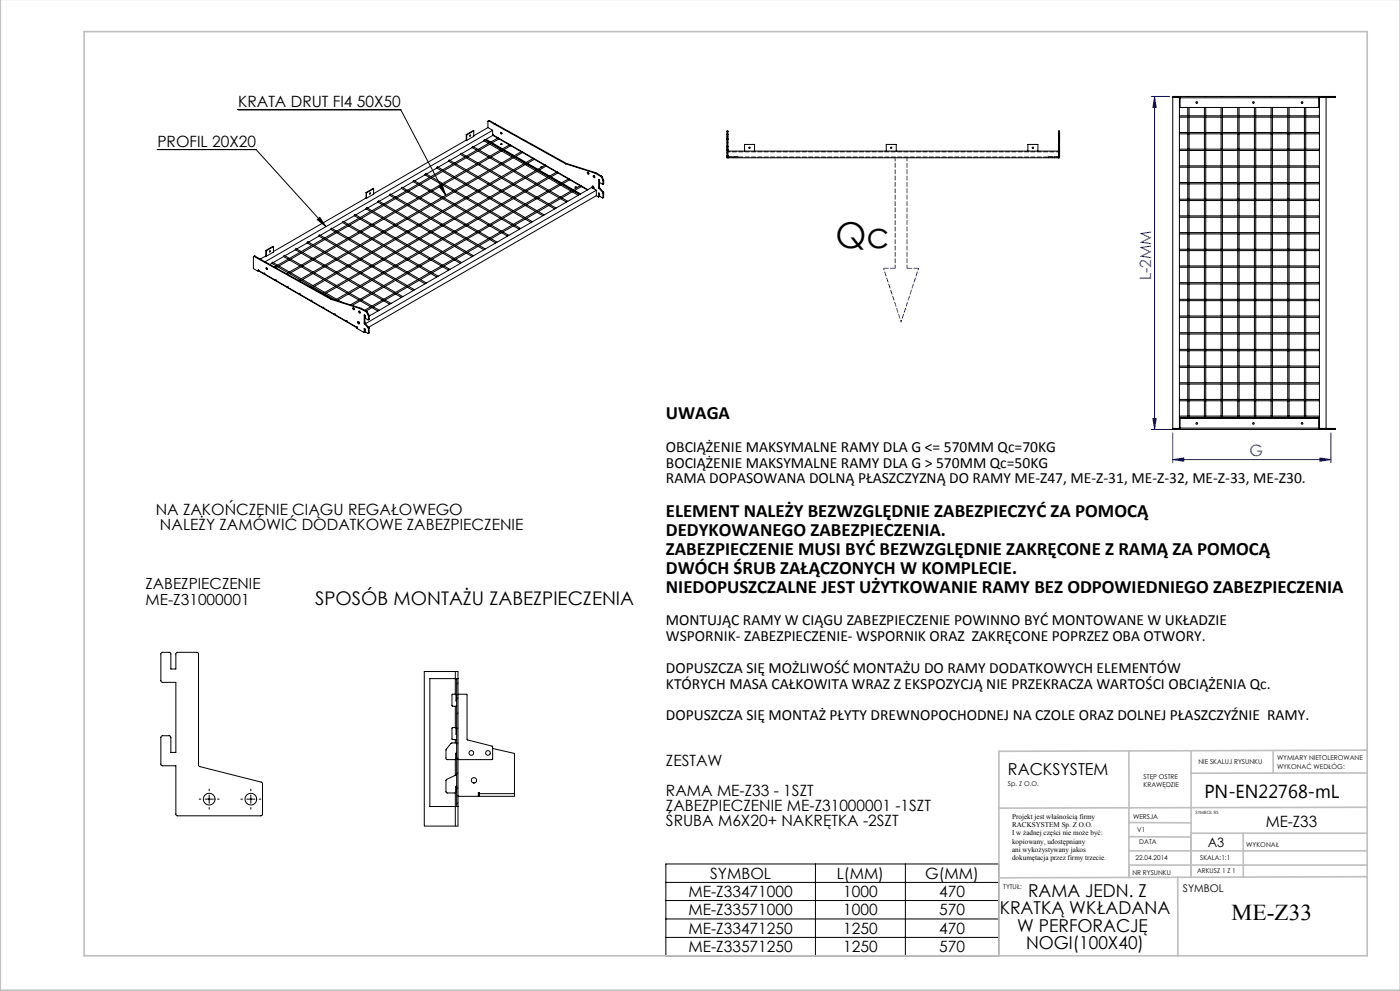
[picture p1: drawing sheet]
<svg xmlns="http://www.w3.org/2000/svg" width="420mm" height="297mm" viewBox="0 0 420 297" stroke-linecap="round" stroke-linejoin="round" font-family="sans-serif">
<g fill="none" stroke="#000" stroke-width=".3">
<path d="M71.4 32.8h48.8l13.5 25.7M47.2 44.8h29.6l21 23.1M131.7 55.9l.9-.5 1.1 3.1zM95.2 65.8l.7-.7 1.9 2.8zM61.5 239.5h2.5M62.8 238.2v2.5M74 239.5h2.5M75.3 238.2v2.5M199.8 258.9h99.8v27.6h-99.8zM244.6 258.9v27.6M271.6 258.9v27.6M199.8 264.5h99.8"/>
<path d="M199.8 269.9h99.8M199.8 275.4h99.8M199.8 280.9h99.8"/>
</g>
<path d="M345.4 28.9h5.5M346.4 28.9v99.8M346.4 28.9l.5 3.3h-1zM345.4 128.7h7.6M345.9 125.4h1l-.5 3.3zM351.8 137.7l3.3-.5v1zM351.8 129.7v9M351.8 137.7h47.5M396 137.2l3.3 .5-3.3 .5zM399.3 129.7v9" fill="none" stroke="#00f" stroke-width=".3"/>
<path d="M60.3 239.5h-.5M62.8 237v-.5M65.3 239.5h.5M72.8 239.5h-.5M75.3 237v-.5M77.8 239.5h.5M62.8 242v.5M75.3 242v.5" fill="none" stroke="#000" stroke-width=".3" stroke-dasharray="15.2 1.3 1.3 1.3"/>
<g fill="none" stroke="#c0c0c0" stroke-width=".5">
<path d="M.1 -.1v296.9h419.9M25.2 9.5h385v276.9h-385zM338.7 225.2v37.8M357.3 225v37.9v-13.2h52.9M382 225.4v6.3M410.1 224.8l-110.4 .4v61.2M410.1 231.7h-52.8M338.7 259.3h71.5M338.7 255h71.5M338.7 250.8l18.6 .1M338.7 246.5l18.6 .1M373 249.7v13.2"/>
<path d="M410.1 241.9l-110.4 .3M353.3 262.9l.1 23.5M410.2 262.7l-110.5 .4"/>
</g>
<path d="M268.5 47.3v33.1M272.1 80.4v-33.1" fill="none" stroke="#00f" stroke-width=".3" stroke-dasharray="1.3 .6" stroke-dashoffset=".3"/>
<path d="M268.5 80.4h-3.4M275.6 80.4h-3.5" fill="none" stroke="#00f" stroke-width=".3" stroke-dasharray="1.3 .6" stroke-dashoffset="-.1"/>
<path d="M265.1 80.4l5.2 16.1M270.3 96.5l5.3-16.1" fill="none" stroke="#00f" stroke-width=".3" stroke-dasharray="1.3 .6" stroke-dashoffset=".8"/>
<path d="M95.2 65.8l.7-.7 1.9 2.8zM131.7 55.9l.9-.5 1.1 3.1z" fill="#000"/>
<g fill="#00f">
<path d="M396 137.2l3.3 .5-3.3 .5zM351.8 137.7l3.3-.5v1z"/>
<path d="M346.4 28.9l.5 3.3h-1zM345.9 125.4h1l-.5 3.3z"/>
</g>
<g fill="none" stroke="#000" stroke-width=".3">
<path d="M142.1 39.2v1.7l-2.1 1.2M142.1 39.2l-2.2 1.2M142.1 39.2l-2.1 1.2M146.4 38.2l-4.3 2.5M146.4 38.2l1.4 .9M146.7 36.3l-.3 .1v1.8M146.7 36.3l1.6 .9M146.9 36.1l-.4 .1M146.9 36.1l-.2 .2M146.9 36.1l1.6 1M147.8 39.1v1.5M147.8 39.1l-68.3 39.4"/>
<path d="M148.3 37.2l21.4 11.9M148.5 37.1l-.2 .1M148.5 37.1l21.4 11.9M150.4 39.7l.2 .3M218.1 39.4h.3M218.1 39.4v.8M218.4 39.4v.8M317.6 39.4h.3M317.6 39.4v.8M317.9 39.4v.8M351.8 28.9v99.8M351.8 29.2h2.2"/>
<path d="M351.8 28.9h.1M351.9 28.9h46.8M351.9 28.9v.3M353.8 35.1v9.6M353.8 34.7v.4M353.8 39.7h42M353.8 35.1h42M353.8 34.7h42M353.9 28.9l-.1 5.8M354 28.9v.4M354 29.3v2.9h41.6v-2.9M354 29.3h41.6"/>
<path d="M356.3 32.2v2.5M356.3 35.1v4.6M356.7 32.2v2.5M356.7 35.1v4.6M361.3 32.2v2.5M361.3 35.1v4.6M361.7 32.2v2.5M361.7 35.1v4.6M366.3 32.2v2.5M366.3 35.1v4.6M366.7 32.2v2.5M366.7 35.1v4.6"/>
<path d="M371.3 32.2v2.5M371.3 35.1v4.6M371.7 32.2v2.5M371.7 35.1v4.6M376.3 32.2v2.5M376.3 35.1v4.6M376.7 32.2v2.5M376.7 35.1v4.6M381.3 32.2v2.5M381.3 35.1v4.6M381.7 32.2v2.5M381.7 35.1v4.6"/>
<path d="M386.3 32.2v2.5M386.3 35.1v4.6M386.7 32.2v2.5M386.7 35.1v4.6M391.3 32.2v2.5M391.3 35.1v4.6M391.7 32.2v2.5M391.7 35.1v4.6M395.6 28.9v.4M395.6 29.2h3.1M395.8 28.9v.3M395.8 35.1v9.6"/>
<path d="M395.8 34.7v.4M395.8 29.2v5.5M397.8 29.2v99.2M398.7 29.2h.1M398.7 28.9h.1M398.7 28.9v.3M398.8 28.9v.3M398.8 29.2h.3M398.8 28.9h.3M399.1 29.2h.1M399.1 28.9h.1M399.1 28.9v.3"/>
<path d="M399.2 29.2h.1M399.2 28.9h.1M399.2 28.9v.3M399.3 28.9v.3M399.3 29.2h1.1M399.3 28.9h1.1M400.4 29.2h.2M400.4 28.9h.2M400.4 28.9v.3M400.6 29.2h.1M400.6 28.9h.1M400.6 28.9v.3"/>
<path d="M109.8 57.7l.2 .1M109.8 59.3l.2 .1M109.8 57.7v1.6M109.8 59.3l-27.8 16.1M110 57.8v1.6M111 57.9h.2l-.2 .3zM111 57.8l-.1 .3M112.1 56.6l-2.3 1.1M112.1 56.6l-2.1 1.2M112.1 56.6v1.6l-2.1 1.2M116.9 58.5l-3.1 1.8M116.9 58.5l.2-.3 1.6 .9"/>
<path d="M116.9 58.5l1.4 .8M118.7 59.5l3.1 1.8M119.1 59.3l3.1 1.8M120.4 56.5l-3.1 1.8M120.5 56.5l.2-.4 1.5 .9M120.5 56.5l1.3 .8M122.2 57.5l3.1 1.8M122.6 57.3l3.1 1.8M124 54.4l-3.2 1.8M124 54.5l.2-.4 1.5 .9M124 54.5l1.3 .7M125.7 59.5l3.2 1.8"/>
<path d="M125.7 55.5l3.2 1.8M126.1 59.3l3.2 1.8M126.1 55.2l3.2 1.8M127.5 52.4l-3.1 1.8M129.3 52.9l-1.7-.8-.1 .3 1.4 .8M129.3 53.4l3.1 1.8M129.3 57.5l3.1 1.8M129.7 53.2l3.1 1.8M129.7 57.3l3.1 1.8M131.1 50.4l-3.2 1.8M132.8 50.9l-1.7-.8v.3l1.3 .7M132.8 51.4l3.1 1.8"/>
<path d="M132.8 55.5l3.1 1.8M132.8 59.5l3.1 1.8M133.2 51.1l3.1 1.8M133.2 55.2l3.1 1.8M133.2 59.3l3.1 1.8M134.6 48.3l-3.2 1.8M134.6 48.3l.2-.3 1.5 .9M134.6 48.3l1.3 .8M136.3 53.4l3.2 1.8M136.3 49.3l3.2 1.8M136.3 57.5l3.2 1.8M136.7 53.2l3.2 1.8"/>
<path d="M136.7 49.1l3.2 1.8M136.7 57.3l3.2 1.8M138.1 46.3l-3.1 1.8M138.1 46.3l.2-.4 1.6 .9M138.1 46.3l1.4 .8M139.9 47.3l3.1 1.8M139.9 55.5l3.1 1.8M139.9 51.4l3.1 1.8M139.9 59.5l3.1 1.8M139.9 40.4h.1M139.9 42l.1 .1M139.9 40.4v1.6"/>
<path d="M139.9 42l-27.8 16M140 40.4v1.7M140.3 47.1l3.1 1.8M140.3 55.2l3.1 1.8M140.3 51.1l3.1 1.8M140.3 59.3l3.1 1.8M141 40.5l.2 .1-.2 .2zM141.1 40.5l-.2 .2M141.7 44.2l-3.2 1.8M141.7 44.2l.2-.3 1.5 .9M141.7 44.2l1.3 .8M143.4 49.3l3.1 1.8"/>
<path d="M143.4 57.5l3.1 1.8M143.4 53.4l3.1 1.8M143.4 45.2l3.1 1.9M143.8 49.1l3.1 1.8M143.8 57.3l3.1 1.8M143.8 53.2l3.1 1.8M143.8 45l3.1 1.8M145.2 42.2l-3.1 1.8M145.8 41.7l1.4 .9M145.8 41.7v.3l1.2 .7M145.8 41.8l-.2 .2M146.9 42.7l-1.6-.8-.1 .3 1.3 .8"/>
<path d="M146.9 51.4l3.2 1.8M146.9 59.5l3.2 1.8M146.9 55.5l3.2 1.8M146.9 43.2l3.2 1.8M146.9 47.3l3.2 1.8M147.3 51.1l3.2 1.8M147.3 59.3l3.2 1.8M147.3 55.2l3.2 1.8M147.3 43l3.2 1.8M147.3 47.1l3.2 1.8M147.4 42.9l3.2 1.8M147.6 42.8l3.2 1.8"/>
<path d="M147.8 40.3l.1 .1M147.9 40.6l-2.1 1.1M147.9 40.6l1.4 .8M147.9 40.4v.2M147.9 40.4l28.5 16.5M149.6 41.6l3.2 1.8M150.3 43.3h.2M150.5 53.4l3.1 1.8M150.5 57.5l3.1 1.8M150.5 45.2l3.1 1.9M150.5 49.3l3.1 1.8M150.9 53.2l3.1 1.8"/>
<path d="M150.9 57.3l3.1 1.8M150.9 45l3.1 1.8M150.9 49.1l3.1 1.8M151 45l3.1 1.8M151.2 44.8l3.1 1.9M153.2 43.6l3.2 1.9M154 55.5l3.1 1.8M154 59.5l3.1 1.8M154 47.3l3.1 1.8M154 51.4l3.1 1.8M154.4 55.2l3.1 1.8M154.4 59.3l3.1 1.8"/>
<path d="M154.4 47.1l3.1 1.8M154.4 51.1l3.1 1.8M154.5 47l3.1 1.8M154.7 46.9l3.1 1.8M156.7 45.7l3.2 1.8M157.5 57.5l3.2 1.8M157.5 49.3l3.2 1.8M157.5 53.4l3.2 1.8M157.9 57.3l3.2 1.8M157.9 49.1l3.2 1.8M157.9 53.2l3.2 1.8M158 49l3.2 1.9"/>
<path d="M158.2 48.9l3.2 1.8M160.2 47.7l3.2 1.9M161.1 59.5l3.1 1.8M161.1 51.4l3.1 1.8M161.1 55.5l3.1 1.8M161.5 59.3l3.1 1.8M161.5 51.1l3.1 1.8M161.5 55.2l3.1 1.8M161.6 51.1l3.1 1.8M161.8 51l3.1 1.8M162.6 50h-.3v.2M163.8 49.7l3.2 1.9"/>
<path d="M164.6 53.4l3.2 1.8M164.6 57.5l3.2 1.8M165 53.2l3.2 1.8M165 57.3l3.2 1.8M165.1 53.1l3.1 1.8M165.3 53l3.2 1.8M167.3 51.8l3.2 1.8M168.2 55.5l3.1 1.8M168.2 59.5l1.7 1.1M168.6 55.2l3.1 1.8M168.6 59.3l1.7 1M168.6 55.2l3.2 1.8"/>
<path d="M168.9 55l3.1 1.9M169.7 49.1l8.9 2.8M169.9 49l-.2 .1M169.9 49l8.9 2.8M170.8 53.8l3.2 1.9M171.7 57.5l1.8 1M172.1 57.3l1.8 1M172.2 57.2l1.8 1M172.4 57.1l1.8 1M172.6 56.2h.3M174.4 55.9l1.8 1M176.2 51.6l.3 .1a.25 .25 0 0 1 .2 .3 .25 .25 0 0 1-.2 .2z"/>
<path d="M176.4 51.6l.3 .5M177.7 55.8h.2a.36 .36 0 0 1 .4 .4 .36 .36 0 0 1-.5 .3 .36 .36 0 0 1-.2-.5zM177.8 55.8l.4 .6M177.9 55.8h-.1M178 52.6l.3 .1a.25 .25 0 0 1 .2 .3 .25 .25 0 0 1-.3 .2zM178.2 52.7l.2 .4M178.2 52.6v.1M178.6 51.9l1.7 1M178.8 51.8l-.2 .1M178.8 51.8l1.7 1M178.9 57l-1.4-.8-66.8 38.5M178.9 57l-69.3 40"/>
<path d="M178.9 58.6l-68.3 39.5M178.9 57v1.6M179.6 56.2l.1 .2M179.7 56.4l1.1 1.3M179.8 56.1l.1 .2M179.8 58.9h.1M179.8 58.9l-.2 .1M179.8 53.9v2.2M179.8 58v.9M179.8 56.1l-.2 .1M179.9 54.6l.9 .6 .1-.1M179.9 54l-.3-.2v2.4"/>
<path d="M179.9 58.7l1 .5M179.9 58.1l-.3-.3v1.2l-.7-.4M179.9 56.3l-.2 .1M179.9 56.3l1.1 1.2M180.3 52.9l.1 .1M180.4 53l.5 1M180.5 52.8l.1 .1M180.5 52.8l-.2 .1M180.6 52.9l-.2 .1M180.6 52.9l.5 1M180.8 57.7l.1 .2M180.9 54v.1"/>
<path d="M180.9 54.1v1M180.9 57.9v1.3M181 57.5l.1 .2M181 57.5l-.2 .2M181.1 53.9v.1M181.1 53.9l-.2 .1M181.1 55l-.2 .2M181.1 59.1l-.3 .2M181.1 54l-.2 .1M181.1 55l-.2 .1M181.1 54v1M181.1 57.7v1.4"/>
<path d="M181.1 57.7l-.2 .2M181.1 59.1l-.2 .1M218.1 47.2h99.8M218.1 41.5v.3M218.1 46.6v.2M218.1 40.2v.2M218.1 44.7v.2M218.1 43.8v.2M218.1 41.8h.3M218.1 41.5h.3M218.1 44.7h.3M218.1 44.9h.3"/>
<path d="M218.1 46.6h.3M218.1 40.4h.3M218.1 46.8h.3M218.1 40.2h.3M218.1 44h.3M218.1 43.8h.3M218.1 47.2h.3M218.1 40.4v1.1M218.1 41.8v2M218.1 44v.7M218.1 44.9v1.7M218.1 46.8v.4"/>
<path d="M218.4 41.5v.3M218.4 46.6v.2M218.4 40.2v.2M218.4 44.7v.2M218.4 43.8v.2M218.4 47.2v.1M218.4 45.3h99.2M218.4 40.4v1.1M218.4 41.8v2M218.4 44v.7M218.4 44.9v1.7M218.4 46.8v.4"/>
<path d="M223.4 45.3v-2h3v2M265.9 45.3v-2h3v2M308.4 45.3v-2h3v2M317.6 41.5v.3M317.6 44.7v.2M317.6 46.6v.2M317.6 40.2v.2M317.6 43.8v.2M317.6 47.2v.1M317.6 41.8h.3M317.6 41.5h.3M317.6 44.7h.3"/>
<path d="M317.6 44.9h.3M317.6 46.6h.3M317.6 40.4v1.1M317.6 41.8v2M317.6 44v.7M317.6 44.9v1.7M317.6 46.8v.4M317.6 40.4h.3M317.6 46.8h.3M317.6 40.2h.3M317.6 44h.3M317.6 43.8h.3"/>
<path d="M317.6 47.2h.3M317.9 41.5v.3M317.9 44.7v.2M317.9 46.6v.2M317.9 40.2v.2M317.9 43.8v.2M317.9 40.4v1.1M317.9 41.8v2M317.9 44v.7M317.9 44.9v1.7M317.9 46.8v.4M353.8 49.7v.4"/>
<path d="M353.8 44.7v.4M353.8 59.7v.4M353.8 50.1v9.6M353.8 50.1h42M353.8 49.7h42M353.8 45.1h42M353.8 44.7h42M353.8 59.7h42M353.8 55.1h42M353.8 54.7h42M353.8 40.1h42M353.8 45.1v4.6"/>
<path d="M356.3 40.1v4.6M356.3 45.1v4.6M356.3 50.1v4.6M356.3 55.1v4.6M356.7 40.1v4.6M356.7 45.1v4.6M356.7 50.1v4.6M356.7 55.1v4.6M361.3 40.1v4.6M361.3 45.1v4.6M361.3 50.1v4.6M361.3 55.1v4.6"/>
<path d="M361.7 40.1v4.6M361.7 45.1v4.6M361.7 50.1v4.6M361.7 55.1v4.6M366.3 40.1v4.6M366.3 45.1v4.6M366.3 50.1v4.6M366.3 55.1v4.6M366.7 40.1v4.6M366.7 45.1v4.6M366.7 50.1v4.6M366.7 55.1v4.6"/>
<path d="M371.3 40.1v4.6M371.3 45.1v4.6M371.3 50.1v4.6M371.3 55.1v4.6M371.7 40.1v4.6M371.7 45.1v4.6M371.7 50.1v4.6M371.7 55.1v4.6M376.3 40.1v4.6M376.3 45.1v4.6M376.3 50.1v4.6M376.3 55.1v4.6"/>
<path d="M376.7 40.1v4.6M376.7 45.1v4.6M376.7 50.1v4.6M376.7 55.1v4.6M381.3 40.1v4.6M381.3 45.1v4.6M381.3 50.1v4.6M381.3 55.1v4.6M381.7 40.1v4.6M381.7 45.1v4.6M381.7 50.1v4.6M381.7 55.1v4.6"/>
<path d="M386.3 40.1v4.6M386.3 45.1v4.6M386.3 50.1v4.6M386.3 55.1v4.6M386.7 40.1v4.6M386.7 45.1v4.6M386.7 50.1v4.6M386.7 55.1v4.6M391.3 40.1v4.6M391.3 45.1v4.6M391.3 50.1v4.6M391.3 55.1v4.6"/>
<path d="M391.7 40.1v4.6M391.7 45.1v4.6M391.7 50.1v4.6M391.7 55.1v4.6M395.8 49.7v.4M395.8 44.7v.4M395.8 59.7v.4M395.8 50.1v9.6M395.8 45.1v4.6M76.3 76.9l-.3 .1v3.4l1.5 .9M76.3 76.9l1.6 .9M76.5 76.8l-.4 .1"/>
<path d="M76.5 76.8l23 12.8M76.5 76.8l-.2 .1M77.9 77.8l21.4 11.9M79.8 76.7l-1.9 1.1M79.8 76.7l.1 .1M79.8 75.1v1.6M79.8 75.1h.1M79.9 75.1v1.7M80.9 75.2l.2 .1-.2 .2zM81 75.2l-.2 .2M81.6 78.9l-.6 .4M82 73.9l-2.1 1.2"/>
<path d="M82 73.9l-2.2 1.2M82 73.9v1.6l-2.1 1.3M83.3 79.5l-1.7-.8v.2l1.3 .8M83.3 79.9l3.1 1.9M83.7 79.7l3.1 1.8M85.1 76.9l-3.2 1.8M85.1 76.9l.2-.3 1.5 .8M85.1 76.9l1.3 .8M86.8 77.9l3.2 1.8M87.2 77.7l3.2 1.8M88.6 74.8l-3.1 1.9M88.6 74.9l.2-.4 1.6 .9"/>
<path d="M88.6 74.9l1.4 .7M90.4 75.9l3.1 1.8M90.4 79.9l3.1 1.9M90.8 79.7l3.1 1.8M90.8 75.6l3.1 1.8M92.2 72.8l-3.2 1.8M92.2 72.8l.2-.3 1.5 .9M92.2 72.8l1.3 .8M93.9 73.8l3.1 1.8M93.9 77.9l3.1 1.8M94.3 73.6l3.1 1.8M94.3 77.7l3.1 1.8"/>
<path d="M95.7 70.8l-3.1 1.8M97.4 71.3l-1.6-.8-.1 .3 1.3 .7M97.4 75.9l3.2 1.8M97.4 79.9l3.2 1.9M97.4 71.8l3.2 1.8M97.8 75.6l3.2 1.8M97.8 79.7l3.2 1.8M97.8 71.5l3.2 1.9M99.2 68.7l-3.1 1.8M101 69.3l-1.7-.9v.3l1.3 .8M101 77.9l3.1 1.8M101 69.7l3.1 1.8"/>
<path d="M101 73.8l3.1 1.8M101.4 77.7l3.1 1.8M101.4 69.5l3.1 1.8M101.4 73.6l3.1 1.8M102.8 66.7l-3.2 1.8M104.5 67.2l-1.7-.8v.3l1.3 .8M104.5 79.9l3.2 1.9M104.5 67.7l3.2 1.8M104.5 71.8l3.2 1.8M104.5 75.9l3.2 1.8M104.9 79.7l3.2 1.8M104.9 67.5l3.2 1.8"/>
<path d="M104.9 71.5l3.2 1.9M104.9 75.6l3.2 1.8M106.3 64.6l-3.1 1.9M108.1 65.2l-1.7-.8-.1 .3 1.4 .7M108.1 69.7l3.1 1.8M108.1 73.8l3.1 1.8M108.1 77.9l3.1 1.8M108.1 65.7l3.1 1.8M108.5 69.5l3.1 1.8M108.5 73.6l3.1 1.8M108.5 77.7l3.1 1.8M108.5 65.4l3.1 1.8"/>
<path d="M109.8 62.6l-3.1 1.8M109.9 62.6l.2-.3 1.5 .9M109.9 62.6l1.3 .8M111.6 71.8l3.1 1.8M111.6 75.9l3.1 1.8M111.6 79.9l3.1 1.9M111.6 63.6l3.1 1.8M111.6 67.7l3.1 1.8M112 71.5l3.1 1.9M112 75.6l3.1 1.8M112 79.7l3.1 1.8M112 63.4l3.1 1.8"/>
<path d="M112 67.5l3.1 1.8M113.4 60.6l-3.2 1.8M115.1 61.1l-1.7-.8v.3l1.3 .7M115.1 73.8l3.2 1.8M115.1 77.9l3.2 1.8M115.1 65.7l3.2 1.8M115.1 69.7l3.2 1.8M115.1 61.6l3.2 1.8M115.5 73.6l3.2 1.8M115.5 77.7l3.2 1.8M115.5 65.4l3.2 1.8M115.5 69.5l3.2 1.8"/>
<path d="M115.5 61.3l3.2 1.9M118.7 75.9l3.1 1.8M118.7 79.9l3.1 1.9M118.7 67.7l3.1 1.8M118.7 71.8l3.1 1.8M118.7 63.6l3.1 1.8M119.1 75.6l3.1 1.8M119.1 79.7l3.1 1.8M119.1 67.5l3.1 1.8M119.1 71.5l3.1 1.9M119.1 63.4l3.1 1.8M122.2 61.6l3.1 1.8"/>
<path d="M122.2 77.9l3.1 1.8M122.2 69.7l3.1 1.8M122.2 73.8l3.1 1.8M122.2 65.7l3.1 1.8M122.6 61.3l3.1 1.9M122.6 77.7l3.1 1.8M122.6 69.5l3.1 1.8M122.6 73.6l3.1 1.8M122.6 65.4l3.1 1.8M125.7 63.6l3.2 1.8M125.7 79.9l3.2 1.9M125.7 71.8l3.2 1.8"/>
<path d="M125.7 75.9l3.2 1.8M125.7 67.7l3.2 1.8M126.1 63.4l3.2 1.8M126.1 79.7l3.2 1.8M126.1 71.5l3.2 1.9M126.1 75.6l3.2 1.8M126.1 67.5l3.2 1.8M129.3 65.7l3.1 1.8M129.3 61.6l3.1 1.8M129.3 73.8l3.1 1.8M129.3 77.9l3.1 1.8M129.3 69.7l3.1 1.8"/>
<path d="M129.7 65.4l3.1 1.8M129.7 61.3l3.1 1.9M129.7 73.6l3.1 1.8M129.7 77.7l3.1 1.8M129.7 69.5l3.1 1.8M132.8 67.7l3.1 1.8M132.8 63.6l3.1 1.8M132.8 75.9l3.1 1.8M132.8 79.9l1.8 1.1M132.8 71.8l3.1 1.8M133.2 67.5l3.1 1.8M133.2 63.4l3.1 1.8"/>
<path d="M133.2 75.6l3.1 1.8M133.2 79.7l1.8 1M133.2 71.5l3.1 1.9M136.3 69.7l3.2 1.8M136.3 65.7l3.2 1.8M136.3 77.9l1.8 1M136.3 73.8l3.2 1.8M136.3 61.6l3.2 1.8M136.7 69.5l3.2 1.8M136.7 65.4l3.2 1.8M136.7 77.7l1.8 1M136.7 73.6l3.2 1.8"/>
<path d="M136.7 61.3l3.2 1.9M139.9 71.8l3.1 1.8M139.9 67.7l3.1 1.8M139.9 75.9l1.8 1M139.9 63.6l3.1 1.8M140.3 71.5l3.1 1.9M140.3 67.5l3.1 1.8M140.3 75.6l1.8 1.1M140.3 63.4l3.1 1.8M143.4 73.8l1.8 1M143.4 69.7l3.1 1.8M143.4 61.6l3.1 1.8"/>
<path d="M143.4 65.7l3.1 1.8M143.8 73.6l1.8 1M143.8 69.5l3.1 1.8M143.8 61.3l3.1 1.9M143.8 65.4l3.1 1.8M146.9 71.8l1.8 1M146.9 63.6l3.2 1.8M146.9 67.7l3.2 1.8M147.3 71.5l1.8 1.1M147.3 63.4l3.2 1.8M147.3 67.5l3.2 1.8M150.5 61.6l3.1 1.8"/>
<path d="M150.5 65.7l3.1 1.8M150.5 69.7l1.8 1.1M150.9 61.3l3.1 1.9M150.9 65.4l3.1 1.8M150.9 69.5l1.8 1M154 63.6l3.1 1.8M154 67.7l1.8 1M154.4 63.4l3.1 1.8M154.4 67.5l1.8 1M157.5 65.7l1.8 1M157.5 61.6l3.2 1.8M157.9 65.4l1.8 1.1"/>
<path d="M157.9 61.3l3.2 1.9M161.1 63.6l1.8 1M161.5 63.4l1.8 1M164.6 61.6l1.8 1M165 61.3l1.8 1.1M353.8 64.7v.4M353.8 74.7v.4M353.8 65.1v9.6M353.8 79.7v.4M353.8 65.1h42M353.8 64.7h42M353.8 60.1h42"/>
<path d="M353.8 75.1h42M353.8 74.7h42M353.8 70.1h42M353.8 69.7h42M353.8 79.7h42M353.8 60.1v4.6M353.8 75.1v4.6M356.3 60.1v4.6M356.3 65.1v4.6M356.3 70.1v4.6M356.3 75.1v4.6M356.7 60.1v4.6"/>
<path d="M356.7 65.1v4.6M356.7 70.1v4.6M356.7 75.1v4.6M361.3 60.1v4.6M361.3 65.1v4.6M361.3 70.1v4.6M361.3 75.1v4.6M361.7 60.1v4.6M361.7 65.1v4.6M361.7 70.1v4.6M361.7 75.1v4.6M366.3 60.1v4.6"/>
<path d="M366.3 65.1v4.6M366.3 70.1v4.6M366.3 75.1v4.6M366.7 60.1v4.6M366.7 65.1v4.6M366.7 70.1v4.6M366.7 75.1v4.6M371.3 60.1v4.6M371.3 65.1v4.6M371.3 70.1v4.6M371.3 75.1v4.6M371.7 60.1v4.6"/>
<path d="M371.7 65.1v4.6M371.7 70.1v4.6M371.7 75.1v4.6M376.3 60.1v4.6M376.3 65.1v4.6M376.3 70.1v4.6M376.3 75.1v4.6M376.7 60.1v4.6M376.7 65.1v4.6M376.7 70.1v4.6M376.7 75.1v4.6M381.3 60.1v4.6"/>
<path d="M381.3 65.1v4.6M381.3 70.1v4.6M381.3 75.1v4.6M381.7 60.1v4.6M381.7 65.1v4.6M381.7 70.1v4.6M381.7 75.1v4.6M386.3 60.1v4.6M386.3 65.1v4.6M386.3 70.1v4.6M386.3 75.1v4.6M386.7 60.1v4.6"/>
<path d="M386.7 65.1v4.6M386.7 70.1v4.6M386.7 75.1v4.6M391.3 60.1v4.6M391.3 65.1v4.6M391.3 70.1v4.6M391.3 75.1v4.6M391.7 60.1v4.6M391.7 65.1v4.6M391.7 70.1v4.6M391.7 75.1v4.6M395.8 64.7v.4"/>
<path d="M395.8 74.7v.4M395.8 65.1v9.6M395.8 79.7v.4M395.8 60.1v4.6M395.8 75.1v4.6M77.6 81.1l.1 .1M77.6 81.1l29.4 16.9M77.6 81.1l-.1-.2v.4M77.6 81.2l-.1 .1M77.7 81.2l29.4 17-.1-.2M79.4 82.2h.1M80 80.3l.2 .4"/>
<path d="M82.3 80l67.1-38.7 .2 .1v.3l-66.8 38.6M83 84.2h.1M85.9 82l67-38.6 .2 .1v.2l-66.7 38.6M86.5 86.3h.1M86.8 82l3.2 1.8M87.2 81.8l3.2 1.8M89.5 84l67-38.6 .2 .1v.3l-66.7 38.5M90.1 88.3h.1M90.4 84l3.1 1.8M90.8 83.8l3.1 1.8M93.2 86l66.8-38.5 .2 .1v.2l-66.6 38.5M93.6 90.3h.1"/>
<path d="M93.9 82l3.1 1.8M93.9 86.1l3.1 1.8M94.3 81.8l3.1 1.8M94.3 85.8l3.1 1.8M96.8 88l66.7-38.5 .2 .1v.2l-66.5 38.5M97.1 92.4h.1M97.4 88.1l3.2 1.8 66.5-38.4 .2 .2v.2l-66.2 38.2M97.4 84l3.2 1.8M97.8 83.8l3.2 1.8M97.8 87.9l3.2 1.8M99.3 89.7l8.9 2.8M99.5 89.6l-.2 .1"/>
<path d="M99.5 89.6l8.9 2.8M100.7 94.4h.1M101 82l3.1 1.8M101 86.1l3.1 1.8M101.4 81.8l3.1 1.8M101.4 85.8l3.1 1.8M101.4 89.9l1 .6M104.2 96.5h.1M104.5 84l3.2 1.8M104.5 88.1l3.2 1.8M104.9 83.8l3.2 1.8M104.9 87.9l3.2 1.8"/>
<path d="M105.1 91.4l65.5-37.8 .2 .1v.2l-65.1 37.6M105.9 92.2l.3 .1a.25 .25 0 0 1 .2 .3 .25 .25 0 0 1-.3 .2zM106 92.3l.3 .4M106 92.2v.1M107.1 98v.4l2.1 1.2M107.1 98h-.1M107.3 96.4h.2a.36 .36 0 0 1 .5 .4 .36 .36 0 0 1-.5 .3 .36 .36 0 0 1-.2-.5zM107.5 96.4l.3 .6M107.6 93.3h.3a.25 .25 0 0 1 .2 .3 .25 .25 0 0 1-.2 .2zM107.7 96.5l-.2 .1M107.7 96.9l.1 .1M107.8 93.2l.3 .5"/>
<path d="M108.1 82l3.1 1.8M108.1 86.1l3.1 1.8M108.1 90.1l3.1 1.9M108.2 92.5l1.7 1M108.4 92.4l-.2 .1M108.4 92.4l1.7 1M108.5 81.8l3.1 1.8M108.5 85.8l3.1 1.8M108.5 89.9l3.1 1.8M109.3 96.8v.2M109.3 97l1.1 1.3M109.4 93l64.7-37.4 .2 .1v.3l-64.5 37.2"/>
<path d="M109.5 96.7l.1 .2M109.5 99.5h-.1M109.5 95v.1M109.5 94.6h.1M109.5 99.5l-.3 .1M109.5 94.5v2.2M109.5 98.6v.9M109.5 96.7l-.2 .1M109.5 95.2l.1 .2M109.5 94.6l-.2-.2v2.4M109.5 99.3l1 .5M109.5 98.7l-.2-.2-.1 1.1"/>
<path d="M109.5 98.7h.1M109.6 96.9l-.3 .1M109.6 96.9l1.1 1.3M109.6 95.4l.8 .5 .1-.2M109.6 95.4l-.1 .1M109.9 93.5l.1 .1M110 93.6l.5 1M110.1 93.4l.1 .1M110.1 93.4l-.2 .1M110.2 93.5l-.2 .1M110.2 93.5l.5 1M110.4 98.3l.1 .2"/>
<path d="M110.5 94.6v.2M110.5 94.8v.9M110.5 98.5v1.3M110.7 98.2v.2M110.7 98.2l-.3 .1M110.7 94.5v.1M110.7 94.5l-.2 .1M110.7 95.6l-.2 .2M110.7 99.7l-.2 .2M110.7 98.4l-.2 .1M110.7 94.6l-.2 .2M110.7 95.6l-.2 .1"/>
<path d="M110.7 94.6v1M110.7 98.4v1.3M110.7 99.7l-.2 .1M111.6 84l3.1 1.8M111.6 88.1l3.1 1.8M111.6 92.2l1.8 1M112 83.8l3.1 1.8M112 87.9l3.1 1.8M112 92l1.8 1M115.1 86.1l3.2 1.8M115.1 90.1l1.8 1.1M115.1 82l3.2 1.8"/>
<path d="M115.5 85.8l3.2 1.8M115.5 89.9l1.8 1M115.5 81.8l3.2 1.8M118.7 88.1l1.7 1M118.7 84l3.1 1.8M119.1 87.9l1.7 1M119.1 83.8l3.1 1.8M122.2 82l3.1 1.8M122.2 86.1l1.8 1M122.6 81.8l3.1 1.8M122.6 85.8l1.8 1.1M125.7 84l1.8 1.1"/>
<path d="M126.1 83.8l1.8 1M129.3 82l1.7 1M129.7 81.8l1.7 1M353.8 80.1v9.6M353.8 89.7v.4M353.8 95.1v9.6M353.8 94.7v.4M353.8 85.1h42M353.8 84.7h42M353.8 90.1h42M353.8 89.7h42M353.8 80.1h42"/>
<path d="M353.8 99.7h42M353.8 95.1h42M353.8 94.7h42M353.8 90.1v4.6M356.3 80.1v4.6M356.3 85.1v4.6M356.3 90.1v4.6M356.3 95.1v4.6M356.7 80.1v4.6M356.7 85.1v4.6M356.7 90.1v4.6M356.7 95.1v4.6"/>
<path d="M361.3 80.1v4.6M361.3 85.1v4.6M361.3 90.1v4.6M361.3 95.1v4.6M361.7 80.1v4.6M361.7 85.1v4.6M361.7 90.1v4.6M361.7 95.1v4.6M366.3 80.1v4.6M366.3 85.1v4.6M366.3 90.1v4.6M366.3 95.1v4.6"/>
<path d="M366.7 80.1v4.6M366.7 85.1v4.6M366.7 90.1v4.6M366.7 95.1v4.6M371.3 80.1v4.6M371.3 85.1v4.6M371.3 90.1v4.6M371.3 95.1v4.6M371.7 80.1v4.6M371.7 85.1v4.6M371.7 90.1v4.6M371.7 95.1v4.6"/>
<path d="M376.3 80.1v4.6M376.3 85.1v4.6M376.3 90.1v4.6M376.3 95.1v4.6M376.7 80.1v4.6M376.7 85.1v4.6M376.7 90.1v4.6M376.7 95.1v4.6M381.3 80.1v4.6M381.3 85.1v4.6M381.3 90.1v4.6M381.3 95.1v4.6"/>
<path d="M381.7 80.1v4.6M381.7 85.1v4.6M381.7 90.1v4.6M381.7 95.1v4.6M386.3 80.1v4.6M386.3 85.1v4.6M386.3 90.1v4.6M386.3 95.1v4.6M386.7 80.1v4.6M386.7 85.1v4.6M386.7 90.1v4.6M386.7 95.1v4.6"/>
<path d="M391.3 80.1v4.6M391.3 85.1v4.6M391.3 90.1v4.6M391.3 95.1v4.6M391.7 80.1v4.6M391.7 85.1v4.6M391.7 90.1v4.6M391.7 95.1v4.6M395.8 80.1v9.6M395.8 89.7v.4M395.8 95.1v9.6M395.8 94.7v.4"/>
<path d="M395.8 90.1v4.6M353.8 110.1v9.6M353.8 104.7v.4M353.8 109.7v.4M353.8 119.7v.4M353.8 115.1h42M353.8 114.7h42M353.8 105.1h42M353.8 104.7h42M353.8 110.1h42M353.8 109.7h42M353.8 100.1h42"/>
<path d="M353.8 119.7h42M353.8 105.1v4.6M356.3 100.1v4.6M356.3 105.1v4.6M356.3 110.1v4.6M356.3 115.1v4.6M356.7 100.1v4.6M356.7 105.1v4.6M356.7 110.1v4.6M356.7 115.1v4.6M361.3 100.1v4.6M361.3 105.1v4.6"/>
<path d="M361.3 110.1v4.6M361.3 115.1v4.6M361.7 100.1v4.6M361.7 105.1v4.6M361.7 110.1v4.6M361.7 115.1v4.6M366.3 100.1v4.6M366.3 105.1v4.6M366.3 110.1v4.6M366.3 115.1v4.6M366.7 100.1v4.6M366.7 105.1v4.6"/>
<path d="M366.7 110.1v4.6M366.7 115.1v4.6M371.3 100.1v4.6M371.3 105.1v4.6M371.3 110.1v4.6M371.3 115.1v4.6M371.7 100.1v4.6M371.7 105.1v4.6M371.7 110.1v4.6M371.7 115.1v4.6M376.3 100.1v4.6M376.3 105.1v4.6"/>
<path d="M376.3 110.1v4.6M376.3 115.1v4.6M376.7 100.1v4.6M376.7 105.1v4.6M376.7 110.1v4.6M376.7 115.1v4.6M381.3 100.1v4.6M381.3 105.1v4.6M381.3 110.1v4.6M381.3 115.1v4.6M381.7 100.1v4.6M381.7 105.1v4.6"/>
<path d="M381.7 110.1v4.6M381.7 115.1v4.6M386.3 100.1v4.6M386.3 105.1v4.6M386.3 110.1v4.6M386.3 115.1v4.6M386.7 100.1v4.6M386.7 105.1v4.6M386.7 110.1v4.6M386.7 115.1v4.6M391.3 100.1v4.6M391.3 105.1v4.6"/>
<path d="M391.3 110.1v4.6M391.3 115.1v4.6M391.7 100.1v4.6M391.7 105.1v4.6M391.7 110.1v4.6M391.7 115.1v4.6M395.8 110.1v9.6M395.8 104.7v.4M395.8 109.7v.4M395.8 119.7v.4M395.8 105.1v4.6M351.8 128.4h2.2"/>
<path d="M351.8 128.7h.1M351.9 128.4v.3M351.9 128.7h46.8M353.8 124.7v.4M353.8 125.1h42M353.8 124.7h42M353.8 120.1h42M353.8 120.1v4.6M353.8 125.1l.1 3.6M354 128.3v.4M354 128.3h41.6M354 128.3v-2.9h41.6v2.9"/>
<path d="M356.3 120.1v4.6M356.3 125.1v.3M356.7 120.1v4.6M356.7 125.1v.3M361.3 120.1v4.6M361.3 125.1v.3M361.7 120.1v4.6M361.7 125.1v.3M366.3 120.1v4.6M366.3 125.1v.3M366.7 120.1v4.6M366.7 125.1v.3"/>
<path d="M371.3 120.1v4.6M371.3 125.1v.3M371.7 120.1v4.6M371.7 125.1v.3M376.3 120.1v4.6M376.3 125.1v.3M376.7 120.1v4.6M376.7 125.1v.3M381.3 120.1v4.6M381.3 125.1v.3M381.7 120.1v4.6M381.7 125.1v.3"/>
<path d="M386.3 120.1v4.6M386.3 125.1v.3M386.7 120.1v4.6M386.7 125.1v.3M391.3 120.1v4.6M391.3 125.1v.3M391.7 120.1v4.6M391.7 125.1v.3M395.6 128.3v.4M395.6 128.4h3.1M395.8 128.4v.3M395.8 124.7v.4"/>
<path d="M395.8 120.1v4.6M395.8 125.1v3.3M398.7 128.4h.1M398.7 128.7h.1M398.7 128.4v.3M398.8 128.4h.3M398.8 128.7h.3M398.8 128.4v.3M399.1 128.4h.1M399.1 128.7h.1M399.1 128.4v.3M399.2 128.4h.1"/>
<path d="M399.2 128.7h.1M399.2 128.4v.3M399.3 128.4h1.1M399.3 128.7h1.1M399.3 128.4v.3M400.4 128.4h.2M400.4 128.7h.2M400.4 128.4v.3M400.6 128.4h.1M400.6 128.7h.1M400.6 128.4v.3M48.4 195.6l2.4-.1 .4 .2 .1 4.8h1.5v-4.5l.2-.4 6.1-.1 .4 .2 .1 33.7 .3 .3 18.7 4.8 .2 .4v9.1l-.3 .4-25.2 .1-.5-.2v-14.8h-4.1l-.4-.5v-8l.2-.4h2.6l.2 4.9h1.5v-21h-4l-.5-.3z"/>
<path d="M127.3 201.3h10.1v46.3h-10.1zM136.6 218.1l-1 .1v3.3l1.4 .2M136.6 218.1l.2 .1v1.9h.2M136.6 208.1l-1 .1v3.3l1.4 .2M136.6 208.1l.2 .1v1.9h.2M136.6 201.3v6.8M136.6 211.7v6.4M137 203.4v38.3M137.4 204.7l-.4 .4M137.4 209.1l-.4 .4M137.4 213.6l-.4 .4M137.4 218.1l-.4 .4"/>
<path d="M137.4 203.4h-8.4v38.3h8.4M137.4 208.3l.2-.2 2.5 .1 .1 13.5 7.6 2.1-.1 3.8-10.1 .1-.2-.2M136.6 221.7v1M136.6 227.6v4.8M136.6 237.6v10M137 232.2l-3.1 1.5v3.8l.3 .2 2.4-.1 .1-1.8 .3-.1M137 222.7h-1.6l-1.5 1.9-.1 2.8 .4 .3 2.4-.1 .1-1.8 .3-.1M137.4 222.6l-.4 .4M137.4 227.1l-.4 .4M137.4 231.6l-.4 .4M137.4 236.1l-.4 .4M142.1 234.7h.2"/>
<path d="M143.8 237.9v-.3h-.3v1.1h-5.9l-.2-.2M143.8 237.9h10.5M147.8 224.3l6.5 1.5v12.9h-10.5v-.8M137.4 240.6l-.4 .4"/>
<circle cx="150.3" cy="40" r=".25"/>
<circle cx="359" cy="30.7" r=".25"/>
<circle cx="376" cy="30.7" r=".25"/>
<circle cx="390.6" cy="30.7" r=".25"/>
<circle cx="150.4" cy="43.2" r=".22"/>
<circle cx="172.8" cy="56.1" r=".22"/>
<circle cx="224.9" cy="44.3" r=".2"/>
<circle cx="267.4" cy="44.3" r=".2"/>
<circle cx="309.9" cy="44.3" r=".2"/>
<circle cx="79.3" cy="82" r=".18"/>
<circle cx="80" cy="80.6" r=".25"/>
<circle cx="82.9" cy="84.1" r=".18"/>
<circle cx="86.4" cy="86.1" r=".18"/>
<circle cx="89.9" cy="88.2" r=".18"/>
<circle cx="93.5" cy="90.2" r=".18"/>
<circle cx="97" cy="92.2" r=".18"/>
<circle cx="100.5" cy="94.3" r=".18"/>
<circle cx="104.1" cy="96.3" r=".18"/>
<circle cx="359" cy="126.9" r=".25"/>
<circle cx="376" cy="126.9" r=".25"/>
<circle cx="390.6" cy="126.9" r=".25"/>
<circle cx="62.8" cy="239.5" r="1.75"/>
<circle cx="75.3" cy="239.5" r="1.75"/>
<circle cx="141.4" cy="225.7" r=".7"/>
<circle cx="142.2" cy="233.9" r=".8"/>
<circle cx="146.4" cy="225.7" r=".7"/>
</g>
<g fill="none" stroke="#000" stroke-width=".3" stroke-dasharray="1.3 .6">
<path d="M218.1 46.9l.4 .4M218.1 41.1h.3M218.1 45.3h.3M218.1 44.8h.3M218.4 41.8h-.3M218.4 41.7h-.3M218.4 46.7h-.3M218.4 40.8h-.3M218.4 40.9h-.3M218.4 45.8h-.3M218.4 45.9h-.3M218.4 46.9h-.3"/>
<path d="M218.4 46.9l.1 .1M218.4 42.1h-.3M218.4 42.7h-.3M218.4 43.1h-.3M218.4 40.4h-.3M218.4 44.5h-.3M218.4 44.2h-.3M218.5 47v.3M219.6 47v.3M220.1 47.3v-.3M221.4 47.3v-.3M314.6 47.3v-.3"/>
<path d="M315.8 47v.3M316.3 47.3v-.3M317.5 47v.3M317.6 41.8h.3M317.6 41.7h.3M317.6 46.7h.3M317.6 40.9h.3M317.6 40.8h.3M317.6 45.9h.3M317.6 45.8h.3M317.6 46.9h.3M317.6 46.9l-.1 .1"/>
<path d="M317.6 42.1h.3M317.6 42.7h.3M317.6 43.1h.3M317.6 41.1h.3M317.6 45.3h.3M317.6 44.8h.3M317.9 46.9l-.4 .4M317.9 40.4h-.3M317.9 44.5h-.3M317.9 44.2h-.3M317.9 42.7h-.3"/>
</g>
<path d="M218.5 47h2.9M317.5 47h-2.9" fill="none" stroke="#000" stroke-width=".3" stroke-dasharray="1.3 .6" stroke-dashoffset=".1"/>
<path d="M218.4 47.1h99.2M218.4 45.5h99.2" fill="none" stroke="#000" stroke-width=".3" stroke-dasharray="1.3 .6" stroke-dashoffset=".6"/>
<text font-size="10.7" x="250.7" y="74.2">Qc</text>
<text font-size="6.8" x="369.5" y="275.8">ME-Z33</text>
<g font-size="5.6">
<text x="199.8" y="125.6">UWAGA</text>
<text x="199.8" y="155">ELEMENT NALEŻY BEZWZGLĘDNIE ZABEZPIECZYĆ ZA POMOCĄ</text>
<text x="199.8" y="160.7">DEDYKOWANEGO ZABEZPIECZENIA.</text>
<text x="199.8" y="166.3">ZABEZPIECZENIE MUSI BYĆ BEZWZGLĘDNIE ZAKRĘCONE Z RAMĄ ZA POMOCĄ</text>
<text x="199.8" y="172">DWÓCH ŚRUB ZAŁĄCZONYCH W KOMPLECIE.</text>
<text x="199.8" y="177.6">NIEDOPUSZCZALNE JEST UŻYTKOWANIE RAMY BEZ ODPOWIEDNIEGO ZABEZPIECZENIA</text>
<text x="94.5" y="181.2">SPOSÓB MONTAŻU ZABEZPIECZENIA</text>
<text x="361.3" y="239.1">PN-EN22768-mL</text>
</g>
<g font-size="5.3">
<text x="308.4" y="269">RAMA JEDN. Z</text>
<text x="299.9" y="274.1">KRATKĄ WKŁADANA</text>
<text x="305.2" y="279.2">W PERFORACJĘ</text>
<text x="307.8" y="284.3">NOGI(100X40)</text>
</g>
<text font-size="4.9" x="302.4" y="232.4">RACKSYSTEM</text>
<g font-size="4.7">
<text x="71.5" y="32.2">KRATA DRUT FI4 50X50</text>
<text x="47.2" y="44.1">PROFIL 20X20</text>
<text x="199.8" y="135.4">OBCIĄŻENIE MAKSYMALNE RAMY DLA G &lt;= 570MM Qc=70KG</text>
<text x="199.8" y="140.1">BOCIĄŻENIE MAKSYMALNE RAMY DLA G &gt; 570MM Qc=50KG</text>
<text x="199.8" y="144.9">RAMA DOPASOWANA DOLNĄ PŁASZCZYZNĄ DO RAMY ME-Z47, ME-Z-31, ME-Z-32, ME-Z-33, ME-Z30.</text>
<text x="46.7" y="154.4">NA ZAKOŃCZENIE CIĄGU REGAŁOWEGO</text>
<text x="48" y="158.9">NALEŻY ZAMÓWIĆ DODATKOWE ZABEZPIECZENIE</text>
<text x="199.8" y="187.4">MONTUJĄC RAMY W CIĄGU ZABEZPIECZENIE POWINNO BYĆ MONTOWANE W UKŁADZIE</text>
<text x="199.8" y="192.1">WSPORNIK- ZABEZPIECZENIE- WSPORNIK ORAZ ZAKRĘCONE POPRZEZ OBA OTWORY.</text>
<text x="199.8" y="201.6">DOPUSZCZA SIĘ MOŻLIWOŚĆ MONTAŻU DO RAMY DODATKOWYCH ELEMENTÓW</text>
<text x="199.8" y="206.4">KTÓRYCH MASA CAŁKOWITA WRAZ Z EKSPOZYCJĄ NIE PRZEKRACZA WARTOŚCI OBCIĄŻENIA Qc.</text>
<text x="199.8" y="215.9">DOPUSZCZA SIĘ MONTAŻ PŁYTY DREWNOPOCHODNEJ NA CZOLE ORAZ DOLNEJ PŁASZCZYŹNIE RAMY.</text>
<text x="199.8" y="229.4">ZESTAW</text>
<text x="199.8" y="238.5">RAMA ME-Z33 - 1SZT</text>
<text x="199.8" y="243">ZABEZPIECZENIE ME-Z31000001 -1SZT</text>
<text x="199.8" y="247.5">ŚRUBA M6X20+ NAKRĘTKA -2SZT</text>
<text x="379.7" y="247.8">ME-Z33</text>
<text x="213.1" y="263.4">SYMBOL</text>
<text x="251" y="263.4">L(MM)</text>
<text x="277.6" y="263.4">G(MM)</text>
<text x="206.6" y="268.9">ME-Z33471000</text>
<text x="253" y="268.9">1000</text>
<text x="281.7" y="268.9">470</text>
<text x="206.6" y="274.3">ME-Z33571000</text>
<text x="253" y="274.3">1000</text>
<text x="281.7" y="274.3">570</text>
<text x="206.6" y="279.9">ME-Z33471250</text>
<text x="253" y="279.9">1250</text>
<text x="281.7" y="279.9">470</text>
<text x="206.6" y="285.4">ME-Z33571250</text>
<text x="253" y="285.4">1250</text>
<text x="281.7" y="285.4">570</text>
</g>
<g font-size="4.7" fill="#00f">
<text x="345.4" y="83.9" transform="rotate(-90 345.4 83.9)">L-2MM</text>
<text x="374.8" y="136.7">G</text>
</g>
<g font-size="4.6">
<text x="43.7" y="176.6">ZABEZPIECZENIE</text>
<text x="43.7" y="181.2">ME-Z31000001</text>
</g>
<text font-size="3.9" x="362.3" y="253.8">A3</text>
<text font-size="3.2" x="354.9" y="267.2">SYMBOL</text>
<g font-size="2.2">
<text x="303.6" y="245.3">Projekt jest właśnością firmy</text>
<text x="303.6" y="247.8">RACKSYSTEM Sp. Z O.O.</text>
<text x="303.6" y="250.3">I w żadnej części nie może być:</text>
<text x="303.6" y="252.8">kopiowany, udostępniany</text>
<text x="303.6" y="255.3">ani wykożystywany jakos</text>
<text x="303.6" y="257.8">dokumętacja przez firmy trzecie.</text>
</g>
<g font-size="2">
<text x="383.1" y="227.9">WYMIARY NIETOLEROWANE</text>
<text x="343.1" y="233.4">STĘP OSTRE</text>
<text x="359.5" y="228.9">NIE SKALUJ RYSUNKU</text>
<text x="383.1" y="230.4">WYKONAĆ WEDŁÓG:</text>
<text x="302.4" y="235.5">Sp. Z O.O.</text>
<text x="343.1" y="235.9">KRAWĘDZIE</text>
<text x="339.9" y="245.4">WERSJA</text>
<text x="341.2" y="249.4">V1</text>
<text x="340.7" y="257.7">22.04.2014</text>
<text x="341.8" y="252.9">DATA</text>
<text x="360.1" y="257.7">SKALA:1:1</text>
<text x="373.9" y="253.8">WYKONAŁ</text>
<text x="339.7" y="262.3">NR RYSUNKU</text>
<text x="359.1" y="261.8">ARKUSZ 1 Z 1</text>
<text x="301" y="266.4">TYTUŁ:</text>
</g>
<text font-size="1.3" x="358.7" y="244">SYMBOL RS</text>
</svg>
